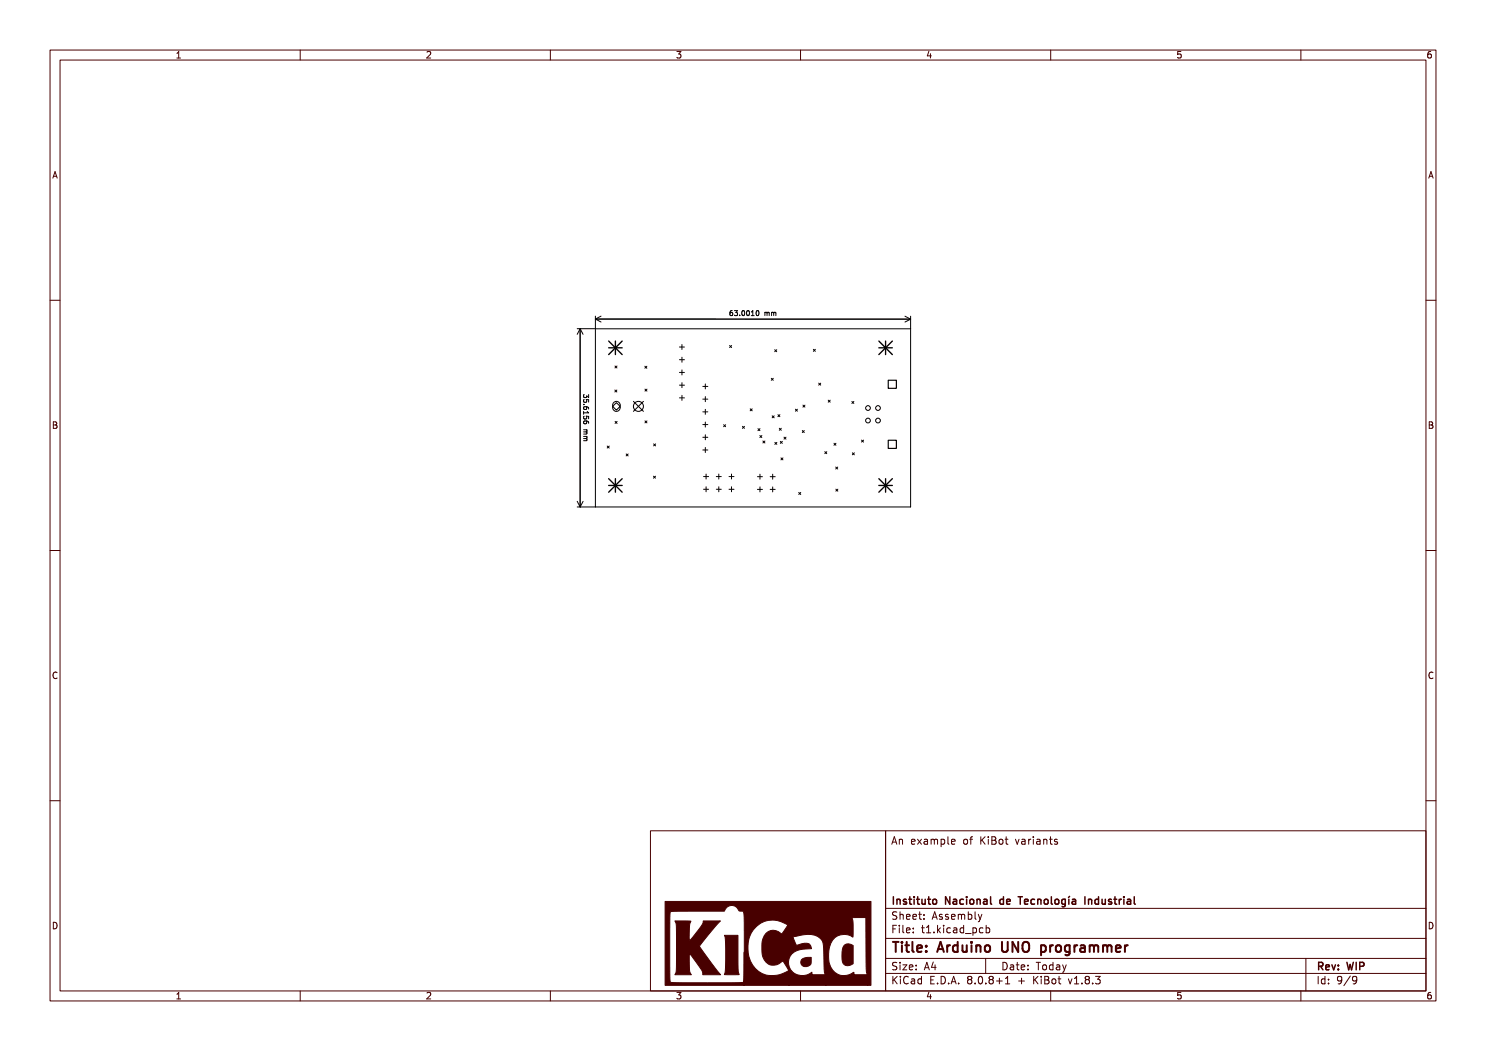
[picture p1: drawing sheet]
<svg xmlns="http://www.w3.org/2000/svg" width="297mm" height="210mm" viewBox="0 0 297 210" stroke-linecap="round" stroke-linejoin="round" font-family="sans-serif">
<g fill="none" stroke="#000" stroke-width=".27">
<path d="M121.7 69.5h2.6M121.7 68.1l2.6 2.8M123 68.1v2.8M124.3 68.1l-2.6 2.8M175.7 69.5h2.6M175.7 68.1l2.6 2.8M177 68.1v2.8M178.3 68.1l-2.6 2.8M121.7 97h2.6M121.7 95.6l2.6 2.8M123 95.6v2.8M124.3 95.6l-2.6 2.8"/>
<path d="M175.7 97h2.6M175.7 95.6l2.6 2.8M177 95.6v2.8M178.3 95.6l-2.6 2.8"/>
</g>
<g fill="none" stroke="#000" stroke-width=".2">
<path d="M115.4 65.7h66.6M115.9 65.7l.1 35.6M115.9 65.7l.6 1.1M115.9 65.7l-.5 1.1M116.7 78.8l-.1 .5 .2 .1h.4l.1-.3 .3 .3v-.6M116.7 79.8v.5h.5v-.5l.4 .1v.4M119 63.2v38.1M119 63.8h63M119 63.8l1.1 .5M120.1 63.2l-1.1 .6M122.9 77.9l.4 .4M122.9 73.1l.4 .4"/>
<path d="M123.3 77.9l-.4 .4M123.3 73.1l-.4 .4M128.9 73.2l.4 .4M128.9 77.8l.4 .4M129.3 73.2l-.4 .4M129.3 77.8l-.4 .4M135.8 79.5h1M135.8 77h1M135.8 74.4h1M135.8 71.9h1M135.8 69.3h1M136.3 68.8v1"/>
<path d="M136.3 71.4v1M136.3 73.9v1M136.3 76.5v1M136.3 79v1M140.5 79.8h1M140.5 77.2h1M141 76.7v1M141 79.3v1M145.8 69l.4 .4M146.2 69l-.4 .4M146.4 62.1l-.5 .2v.6l.2 .2 .3-.1v-.5l-.3-.1-.2 .2M146.8 62.1h.6l-.3 .3 .3 .1v.5h-.6"/>
<path d="M147.8 63v.1M148.4 62.2l.1-.1a.49 .49 0 0 1 .4 .5 .49 .49 0 0 1-.5 .4l-.1-.3zM149.4 62.1h.1a.49 .49 0 0 1 .3 .5 .49 .49 0 0 1-.4 .4l-.2-.3zM150.2 63.1h.5M150.2 62.4l.3-.3v1M151.3 62.1h.1a.49 .49 0 0 1 .3 .5 .49 .49 0 0 1-.4 .4l-.2-.3zM152.9 62.4v.7M152.9 62.5l.3-.1 .1 .1M153.3 62.5l.2-.1h.2v.7M153.3 62.5v.6M154.2 75.6l.4 .4M154.2 62.5l.3-.1 .1 .1"/>
<path d="M154.2 62.4v.7M154.6 75.6l-.4 .4M154.6 62.5l.2-.1h.2l.1 .7M154.6 62.5v.6M154.8 69.9l.4 .4M155.2 69.9l-.4 .4M162.6 69.8l.4 .4M163 69.8l-.4 .4M163.6 76.6l.4 .4M164 76.6l-.4 .4M165.5 80l.4 .4M165.9 80l-.4 .4"/>
<path d="M180.9 63.2l1.1 .6M182 63.2v38.1h-66.6M182 63.8l-1.1 .6M116.6 82.2v.6M116.6 80.8h.1M116.6 85.9h.7M116.6 86.3h.6M116.6 87.2h.7M116.6 87.6h.6M116.7 83.2v.5l.5-.1v-.4h.4v.5M117.1 81.3l.2 .1-.1 .3-.5 .1-.1-.4 .2-.1h.6l.2 .4M117.1 84.1l.2 .2-.1 .3h-.5l-.1-.3 .2-.2 .6 .1 .2 .4"/>
<path d="M117.2 86.3l.1 .1v.3h-.7M117.2 87.6l.1 .2v.2l-.7 .1M117.2 85.9l.1 .3-.1 .1M117.2 87.2l.1 .3-.1 .1M117.4 82.2l.2 .3h-1M121.4 89.1l.4 .4M121.8 89.1l-.4 .4M122.4 81.2l.8-.8 .8 .8-.8 .8zM122.7 80.4a.75 .75 0 0 1 .8-.1 .75 .75 0 0 1 .5 .7 .92 .92 0 0 1-.8 1.2 1.04 1.04 0 0 1-.8-.7 1.04 1.04 0 0 1 .3-1.1zM122.9 84.2l.4 .4M123.3 84.2l-.4 .4M125.1 90.7l.4 .4"/>
<path d="M125.5 90.7l-.4 .4M126.6 80.2l2 2M128.6 80.2l-2 2M128.9 84.1l.4 .4M129.3 84.1l-.4 .4M130.6 95.2l.4 .4M130.6 88.7l.4 .4M131 95.2l-.4 .4M131 88.7l-.4 .4M140.5 89.9h1M140.5 87.4h1M140.5 84.8h1"/>
<path d="M140.5 82.3h1M140.6 97.8h1M140.6 95.2h1M141 81.8v1M141 84.3v1M141 86.9v1M141 89.4v1M141.1 94.7v1M141.1 97.3v1M143.2 97.8h1M143.2 95.2h1M143.7 94.7v1"/>
<path d="M143.7 97.3v1M144.6 84.9l.4 .4M145 84.9l-.4 .4M145.7 97.8h1M145.7 95.2h1M146.2 94.7v1M146.2 97.3v1M148.4 85.2l.4 .4M148.8 85.2l-.4 .4M149.9 81.7l.4 .4M150.3 81.7l-.4 .4M151.4 97.8h1"/>
<path d="M151.4 95.2h1M151.5 85.7l.4 .4M151.9 87l.4 .4M151.9 85.7l-.4 .4M151.9 94.7v1.1M151.9 97.3v1M152.3 87l-.4 .4M152.5 88.1l.4 .4M152.9 88.1l-.4 .4M153.9 97.8h1M153.9 95.2h1M154.3 83.1l.4 .4"/>
<path d="M154.4 94.7v1.1M154.4 97.3v1M154.7 83.1l-.4 .4M154.9 88.4l.4 .4M155.3 88.4l-.4 .4M155.5 82.9l.4 .4M155.8 85.6l.4 .4M155.9 82.9l-.4 .4M156 88.2l.4 .4M156.1 91.5l.4 .4M156.2 85.6l-.4 .4M156.4 88.2l-.4 .4"/>
<path d="M156.5 91.5l-.4 .4M156.7 87.4l.4 .4M157.1 87.4l-.4 .4M159 81.8l.4 .4M159.4 81.8l-.4 .4M159.6 98.4l.4 .4M160 98.4l-.4 .4M160.4 86l.4 .4M160.5 81l.4 .4M160.8 86l-.4 .4M160.9 81l-.4 .4M164.8 90.2l.4 .4"/>
<path d="M165.2 90.2l-.4 .4M166.7 88.6l.4 .4M167 93.3l.4 .4M167.1 97.7l.4 .4M167.1 88.6l-.4 .4M167.4 93.3l-.4 .4M167.5 97.7l-.4 .4M170.3 80.2l.4 .4M170.4 90.5l.4 .4M170.7 80.2l-.4 .4M170.8 90.5l-.4 .4M172.2 87.9l.4 .4"/>
<path d="M172.6 87.9l-.4 .4M115.4 100.2l.6 1.1M116.5 100.2l-.5 1.1"/>
<circle cx="127.6" cy="81.2" r="1"/>
<circle cx="173.5" cy="84" r=".47"/>
<circle cx="173.5" cy="81.5" r=".47"/>
<circle cx="175.5" cy="84" r=".48"/>
<circle cx="175.5" cy="81.5" r=".48"/>
</g>
<path d="M177.5 76h1.7v1.6h-1.7zM177.5 88h1.7v1.6h-1.7z" fill="none" stroke="#000" stroke-width=".23"/>
<g fill="none" stroke="#480000" stroke-width=".2">
<path d="M10 10h277v190h-277zM12 12h273v186h-273zM35.3 11.6h.8M35.3 10.7l.4-.4v1.3M60 10v2M85.3 10.4l.5-.1 .3 .4-.8 .9h.8M110 10v2M135.3 10.3h.8l-.4 .5 .3 .1v.6l-.2 .1-.5-.1M160 10v2M185.7 10.2l-.4 1h.9M186 10.7v.9M210 10v2"/>
<path d="M236 10.3h-.6l-.1 .6 .2-.1 .5 .1 .1 .1-.1 .5-.2 .1-.5-.1M260 10v2M286 10.3l-.4 .1-.2 .2-.1 .7 .3 .3 .4-.1 .1-.5-.1-.1-.4-.1-.3 .2M10.6 35.6l.4-1.3 .4 1.3M10.7 35.2h.6M285.6 35.6l.4-1.3 .4 1.3M285.7 35.2h.6M10 60h2M285 60h2M10.7 84.3h.4l.2 .2-.2 .4 .2 .1 .1 .3-.2 .3h-.5zM10.7 84.9h.4M285.7 84.3h.4l.2 .2-.2 .4 .2 .1 .1 .3-.2 .3h-.5z"/>
<path d="M285.7 84.9h.4M10 110h2M285 110h2M11.4 134.4a.62 .62 0 0 0-.9 .5 .62 .62 0 0 0 .7 .7l.2-.1M286.4 134.4a.62 .62 0 0 0-.9 .5 .62 .62 0 0 0 .7 .7l.2-.1M10 160h2M285 160h2M130 166h47v32h-47zM177 166h108v32h-108zM178.2 168.7l.5-1.5 .5 1.5M178.4 168.3h.7M179.7 167.7v1"/>
<path d="M179.7 167.8l.3-.1 .3 .1 .1 .9M182.2 168.2l.7-.1-.1-.3-.4-.1-.2 .2v.7h.6M183.4 167.7l.8 1M184.2 167.7l-.8 1M184.7 167.8h.6l.1 .9M185.4 168.1h-.5l-.2 .2 .2 .4 .5-.1M186.1 167.8l.4-.1 .2 .2M186.1 167.7v1M186.7 167.9l.3-.2 .3 .1 .1 .9M186.7 167.9v.8M188.1 167.7v1.5M188.1 167.8l.4-.1 .3 .3-.1 .6h-.6"/>
<path d="M189.5 167.2v1.3l.2 .2M190.2 168.2l.7-.1-.1-.3-.4-.1-.2 .2v.7h.6M192.7 167.8l.4-.1 .3 .3v.4l-.3 .3-.4-.1-.1-.2zM193.8 167.7h.6M194.4 167.2l-.4 .2v1.3M196 167.2v1.5M196.2 167.8l.7 .9M196.9 167.2l-.9 .9M197.5 167.2v.1M197.5 167.7v1M198.2 167.2l.8 .1v.3l-.3 .3a.4 .4 0 0 1 .4 .4 .4 .4 0 0 1-.3 .4h-.6zM198.2 167.9h.5"/>
<path d="M199.7 167.8l.3-.1 .4 .1 .1 .6-.2 .2-.3 .1-.3-.1zM200.9 167.7h.6M201.1 167.2v1.3l.4 .2M203 167.7l.3 1 .4-1M204.2 167.8h.6l.1 .9M204.9 168.1h-.5l-.2 .2 .2 .4 .5-.1M205.6 167.7v1M206 167.7l-.4 .3M206.5 167.2v.1M206.5 167.7v1M207.2 167.8h.6l.1 .9M207.9 168.1h-.5l-.2 .2 .2 .4 .5-.1"/>
<path d="M208.6 167.8l.2-.1 .4 .1v.9M208.6 167.7v1M209.7 167.7h.6M210 167.2v1.3l.3 .2M211.3 167.8l-.3-.1-.3 .2 .1 .2 .5 .2v.3h-.6M10.7 184.3a.66 .66 0 0 1 .7 .6 .66 .66 0 0 1-.7 .7zM35.3 198.7l.4-.4v1.3M35.3 199.6h.8M60 198v2M85.3 198.4l.5-.1 .3 .4-.8 .9h.8M110 198v2M135.3 198.3h.8l-.4 .5 .3 .1v.6l-.2 .1-.5-.1"/>
<path d="M160 198v2M177 194.5h108M177 191.5h108M177 187.5h108M177 181.5h108M178.5 195.1v1.5M178.5 185.6h.5M178.7 195.7l.6 .9M179.2 184.9h-.7v1.5M179.2 192.4l-.5-.1-.2 .1v.5l.6 .3 .1 .3-.2 .3-.6-.1M179.2 182.3l-.5-.1-.2 .1v.5l.6 .3 .1 .3-.2 .3-.6-.1M179.3 195.1l-.8 .9"/>
<path d="M179.7 184.9v.1M179.7 185.4v1M179.9 182.2v1.5M179.9 192.3v.1M179.9 192.8v1M179.9 182.8l.2-.1 .4 .1v.9M180 195.1v.1M180 195.6v1M180.5 192.8h.7l-.7 1h.7M180.5 184.9v1.3l.2 .2M181.2 185.9l.7-.2-.1-.2-.4-.1-.2 .2v.7h.6M181.2 183.2l.7-.1-.1-.3-.4-.1-.2 .2v.7h.6"/>
<path d="M181.5 195.2a.71 .71 0 0 0-1 .5 .71 .71 0 0 0 .7 .9l.3-.1M181.7 193.3l.8-.1-.1-.3-.4-.1-.3 .2 .1 .7h.6M182.2 195.7h.5l.1 .9M182.5 183.2l.7-.1-.1-.3-.4-.1-.2 .2v.7h.6M182.5 186.3v.1M182.5 185.5v.1M182.8 196h-.5l-.2 .2 .2 .4 .5-.1M183.1 193.7v.1M183.1 192.9v.1M183.6 182.7h.6M183.8 182.2v1.3l.4 .2M184.2 195.7l-.5-.1-.2 .3 .1 .6h.6"/>
<path d="M184.2 195.1v1.5M184.2 185.4h.5M184.4 184.9v1.3l.3 .2M184.7 183.6v.1M184.7 182.8v.1M184.7 193.8l.5-1.5 .5 1.5M184.9 193.4h.7M185.2 186.4h.8M185.2 185.3l.4-.4v1.5M185.7 198.2l-.4 1h.9M186 198.7v.9M186 195.8h.5"/>
<path d="M186.3 183.7l.5-1.5 .5 1.5M186.5 183.3h.7M186.5 192.2l-.3 1.1h.9M186.7 186.3v.1M186.7 195.1h-.7v1.5h.7M186.9 192.8v1M187.4 196.5v.1M187.4 184.9v1.5M187.5 185.8l.5 .6M188 185.4l-.6 .6M188.1 195.1a.76 .76 0 0 1 .9 .7 .76 .76 0 0 1-.9 .8zM188.3 182.8l-.3-.1-.3 .2 .1 .2 .5 .2v.3h-.6"/>
<path d="M188.6 184.9v.1M188.6 185.4v1M189.5 182.8l-.3-.1-.2 .2v.2l.5 .2v.3h-.5M189.6 196.5v.1M190 185.5l-.5-.1-.3 .3 .2 .6h.6M190.1 196.6l.5-1.5 .5 1.5M190.2 183.2l.7-.1-.1-.3-.4-.1-.2 .2v.7h.6M190.2 196.2h.8M190.6 185.5h.6v.9M191.2 185.7l-.5 .1-.2 .2 .2 .4 .5-.1M191.5 182.8l.5-.1 .2 .2M191.5 182.7v1"/>
<path d="M191.6 196.5v.1M192.2 182.9l.2-.2 .3 .1 .1 .9M192.2 182.9v.8M192.6 185.5l-.4-.1-.3 .3 .1 .6h.6M192.6 184.9v1.5M193 186.5h1.1M193.5 182.8l.5-.1 .2 .3-.1 .6h-.6M193.5 182.2v1.5M193.7 195.7l-.3 .3v.3l.3 .3 .4-.1 .1-.2v-.4l-.2-.2M193.7 195.7l-.3-.3 .3-.3 .4 .1 .1 .2-.2 .3M193.7 195.7h.3M194.5 185.5l.4-.1 .3 .3-.2 .6h-.5"/>
<path d="M194.5 185.4v1.5M194.9 196.5v.1M194.9 182.2v1.3l.2 .2M195.5 182.7l.4 1M195.7 195.2l.2-.1a.8 .8 0 0 1 .5 .7 .8 .8 0 0 1-.5 .8l-.2-.1-.2-.5zM195.9 183.7l-.4 .5M196.2 182.7l-.3 1M196.5 185.5l-.5-.1-.3 .3 .2 .6h.6M197 191.5v3M197 196.5v.1M197.1 185.5l.4-.1 .3 .3-.1 .6h-.6M197.1 184.9v1.5"/>
<path d="M198 195.7l-.3 .3v.3l.3 .3 .4-.1 .1-.2v-.4l-.3-.2M198 195.7l-.3-.3 .3-.3 .4 .1 .1 .2-.3 .3M198 195.7h.2M199.2 196h1.1M199.7 195.4v1.2M200.5 192.3a.76 .76 0 0 1 .8 .7 .76 .76 0 0 1-.8 .8zM201 196.6h.8M201 195.5l.4-.4v1.5M202 192.9h.5l.1 .9M202.6 193.2h-.5l-.2 .2 .2 .4 .5-.1M203.1 192.8h.6M203.3 192.3v1.3l.4 .2"/>
<path d="M203.6 196h1.1M204.1 193.3l.7-.1-.1-.3-.4-.1-.2 .2 .1 .7h.5M204.2 195.4v1.2M205.5 193.7v.1M205.5 192.9v.1M206.6 195.1v1.5M206.8 195.7l.7 .9M207.1 192.3h.9M207.5 195.1l-.9 .9M207.5 192.3v1.5M208.1 195.1v.1M208.1 195.6v1"/>
<path d="M208.5 192.9l.4-.1 .3 .3v.4l-.3 .3-.4-.1-.1-.2zM208.8 195.1l.7 .1 .1 .3-.3 .3a.4 .4 0 0 1 .4 .4 .4 .4 0 0 1-.3 .4h-.6zM208.8 195.8h.5M210 198v2M210.4 195.7l.3-.1 .3 .3v.4l-.3 .3-.3-.1-.2-.2zM210.5 192.9l-.5-.1-.3 .3 .2 .6h.6M210.5 192.3v1.5M211.2 192.9h.5l.1 .9M211.5 195.6h.5M211.7 195.1v1.3l.3 .2M211.8 193.2h-.5l-.2 .2 .2 .4 .5-.1M212.4 192.8l.3 1"/>
<path d="M212.7 193.8l-.3 .5M213.1 192.8l-.4 1M213.5 195.6l.4 1 .3-1M214.7 196.6h.9M214.7 195.5l.5-.4v1.5M216.2 196.5v.1M217.2 195.7l-.3 .3v.3l.3 .3h.3l.2-.3v-.3l-.2-.3M217.2 195.7l-.3-.3 .3-.3h.3l.2 .3-.2 .3M217.2 195.7h.3M218.4 196.5v.1M219 195.1h.9l-.5 .6 .4 .1v.7l-.2 .1-.6-.1M236 198.3h-.6l-.1 .6 .2-.1 .5 .1 .1 .1-.1 .5-.2 .1-.5-.1"/>
<path d="M260 198v2M261 191.5v6.5M263.5 195.1v1.5M264.8 195.7l-.4-.1-.3 .3 .1 .6h.6M264.8 195.1v1.5M265.5 196.5v.1M265.5 195.7v.1M268.2 195.7l-.3 .3h-.3l-.3-.3 .2-.5 .4-.1 .2 .1a.99 .99 0 0 1-.4 1.4h-.2M269.9 195l-1.3 2M271.2 195.7l-.3 .3h-.3l-.3-.3 .2-.5 .4-.1 .2 .1a.99 .99 0 0 1-.4 1.4h-.2M285.7 184.3a.66 .66 0 0 1 .7 .6 .66 .66 0 0 1-.7 .7zM286 198.3l-.4 .1-.2 .2-.1 .8 .3 .2 .4-.1 .1-.5-.1-.1-.4-.1-.3 .2"/>
</g>
<g fill="none" stroke="#480000" stroke-width=".3">
<path d="M178.6 179.2v1.5M179.3 179.7v1M179.3 179.8l.2-.1 .3 .1 .1 .9M181.1 179.8l-.3-.1-.2 .2v.2l.5 .2v.3h-.5M181.6 179.7h.6M181.8 179.2v1.3l.4 .2M182.7 179.2v.1M182.7 179.7v1M183.2 179.7h.6M183.4 179.2v1.3l.4 .2M184.3 179.7v.9l.4 .1 .2-.2M184.9 179.7v1"/>
<path d="M185.4 179.7h.6M185.6 179.2v1.3l.4 .2M186.6 179.8l.3-.1 .3 .3v.4l-.3 .3-.3-.1-.2-.2zM189.8 179.2v1.5l-.8-1.5v1.5M190.6 179.8h.5l.1 .9M192.6 179.8l-.5-.1-.3 .3 .2 .6h.6M193.2 179.2v.1M193.2 179.7v1M193.9 179.8l.2-.1 .5 .1v.6l-.1 .2-.4 .1-.2-.2zM195.3 179.8l.2-.1 .3 .1 .1 .9M195.3 179.7v1M196.6 179.8h.6l.1 .9"/>
<path d="M198 179.2v1.3l.2 .2M200.6 179.8l-.5-.1-.3 .3 .2 .6h.6M200.6 179.2v1.5M203.5 179.2h.8M203.9 179.2v1.5M206.8 179.8l-.5-.1-.2 .3 .1 .6h.6M207.4 179.8l.2-.1 .4 .1 .1 .9M207.4 179.7v1M208.8 179.8l.4-.1 .3 .3v.4l-.3 .3-.4-.1-.1-.2zM210.1 179.2v1.3l.2 .2M210.9 179.8l.2-.1 .5 .1v.6l-.1 .2-.4 .1-.2-.2zM212.9 179.8l-.4-.1-.3 .3 .1 .6h.6"/>
<path d="M212.9 179.7v1.2l-.3 .3-.3-.1M213.6 179.7v1M213.8 179.1l-.2 .2M214.3 179.8h.6l.1 .9M216.8 179.2v1.5M217.6 179.8l.2-.1 .3 .1 .1 .9M217.6 179.7v1M219.6 179.8l-.5-.1-.3 .3 .2 .6h.6M219.6 179.2v1.5M220.3 179.7v.9l.4 .1 .2-.2M220.9 179.7v1M222.1 179.8l-.3-.1-.2 .2v.2l.5 .2v.3h-.5"/>
<path d="M222.6 179.7h.6M222.8 179.2v1.3l.4 .2M223.7 179.7v1M224.1 179.7l-.4 .3M224.6 179.2v.1M224.6 179.7v1M225.3 179.8h.6l.1 .9M226.7 179.2v1.3l.2 .2M191.2 180l-.5 .1-.2 .2 .2 .4 .5-.1M197.3 180l-.5 .1-.2 .2 .2 .4 .5-.1M201.2 180.2l.7-.2-.1-.2-.4-.1-.2 .2 .1 .7h.5M204.8 180.2l.7-.2-.1-.2-.4-.1-.2 .2v.7h.6"/>
<path d="M215 180l-.5 .1-.2 .2 .2 .4 .5-.1M226 180l-.5 .1-.2 .2 .2 .4 .5-.1M263.6 193.1l.7-.1 .1-.2-.1-.4-.2-.1h-.5v1.5M263.9 193.1l.5 .7M265 193.3l.7-.2-.1-.2-.4-.1-.2 .2 .1 .7h.5M266.2 192.8l.4 1 .3-1M267.5 193.6v.2M267.5 192.9v.1M269.2 192.3l.4 1.5 .2-1.1 .3 1.1 .4-1.5M271.1 192.3v1.5M271.8 193.1l.7-.1 .1-.2v-.4l-.3-.1h-.5v1.5"/>
</g>
<g fill="none" stroke="#480000" stroke-width=".4">
<path d="M178.5 188.2h1.1M179 188.2v2M180.3 188.2v.2M180.3 188.9v1.3M180.9 188.9h.8M181.2 188.2v1.7l.1 .2 .4 .1M182.4 188.2v1.7l.2 .3M183.3 189.5l1-.1-.1-.4-.6-.1-.3 .3 .1 .9h.8M185.1 190v.2M185.1 189v.2M187.3 190.2l.7-2 .6 2M187.5 189.6h1"/>
<path d="M189.3 188.9v1.3M189.9 188.9l-.4 .1-.2 .3M191.4 189l-.6-.1-.3 .4v.5l.1 .3h.8M191.4 188.2v2M192.4 188.9l.1 1.2a.54 .54 0 0 0 .7-.1M193.2 188.9v1.3M194.2 188.2v.2M194.2 188.9v1.3M195.1 189.1a.5 .5 0 0 1 .9 .1v1M195.1 188.9v1.3M196.9 189.1a.54 .54 0 0 1 .6-.2 .54 .54 0 0 1 .4 .4v.5a.54 .54 0 0 1-.5 .4 .54 .54 0 0 1-.6-.4zM200.3 188.2v1.6l.3 .4 .6-.1 .2-.3v-1.6"/>
<path d="M203.5 188.2v2l-1.1-2v2M204.5 188.5a.67 .67 0 0 1 .7-.3 .67 .67 0 0 1 .5 .7v.6a.67 .67 0 0 1-.7 .7 .67 .67 0 0 1-.6-.7zM208.1 189l.5-.1 .4 .4v.5l-.2 .3h-.7M208.1 188.9v2M209.9 188.9v1.3M210.5 188.9l-.4 .1-.2 .3M211.1 189.1a.54 .54 0 0 1 .6-.2 .54 .54 0 0 1 .4 .4v.5a.54 .54 0 0 1-.5 .4 .54 .54 0 0 1-.6-.4zM213.8 189l-.6-.1-.4 .4v.5l.2 .3h.8M213.8 188.9v1.6a.54 .54 0 0 1-.9 .3M214.7 188.9v1.3M215.3 188.9l-.4 .1-.2 .3M216 189h.7l.1 1.2"/>
<path d="M216.8 189.4h-.6a.39 .39 0 0 0-.3 .4 .39 .39 0 0 0 .3 .4l.6-.1M217.8 189.1a.5 .5 0 0 1 .8 .1M217.8 188.9v1.3M218.6 189.2l.3-.3 .5 .1 .1 1.2M218.6 189.2v1M220.5 189.1a.5 .5 0 0 1 .8 .1M220.5 188.9v1.3M221.3 189.2l.3-.3 .5 .1 .1 1.2M221.3 189.2v1M223 189.5l1-.1-.1-.4-.6-.1-.3 .3 .1 .9h.8M224.8 188.9v1.3M225.4 188.9l-.4 .1-.2 .3"/>
</g>
<g fill="#480000" stroke="#480000" stroke-width=".2">
<path d="M132.9 180.1h41.2v16.8h-.7v-2.1l-.2-.7-.1-10.8-2.8 .1a11.2 11.2 0 0 1 .1 3.9 2.99 2.99 0 0 0-4.7 2.2 4.6 4.6 0 0 0 1.8 5.2 3.3 3.3 0 0 0 3.2-.4v.5h2.7v2.1h-8.4v-2.1a2.81 2.81 0 0 1-.3-2.1v-1.2a7.9 7.9 0 0 0-.4-3.6l-.3-.3a4.5 4.5 0 0 0-4.6-.6l-.9 .2 .6 1.5 .2 .2a3.7 3.7 0 0 1 2.5-.3l.4 1h-1a3.2 3.2 0 0 0-3.6 2.5 2.82 2.82 0 0 0 1.7 2.6 2.82 2.82 0 0 0 3-.4v.5h2.7v2.1h-7.4v-3l-1.2-1.9a2.3 2.3 0 0 1-2.6 .8 2.3 2.3 0 0 1-1.5-2.3v-.9a3.7 3.7 0 0 1 1.2-3.5 2.8 2.8 0 0 1 2.8 .5l1.1-1.7a4.9 4.9 0 0 0-5.2-.5 4.9 4.9 0 0 0-2.7 4.5 5.2 5.2 0 0 0 4.6 6 5.9 5.9 0 0 0 3.5-1v3h-8.8v-12.5a3.9 3.9 0 0 0-.3-2.3h-.4a.45 .45 0 0 1-.6-.4 1.49 1.49 0 0 0-1.5-.8 1.49 1.49 0 0 0-1.2 1.2h-10.1a.5 .5 0 0 0-.8 .2v13.1a.67 .67 0 0 0 .2 .9h13.9a.53 .53 0 0 0 .6 0 .53 .53 0 0 0 .1-.7l.1-5.3v6.6h-15.9z" fill-rule="evenodd"/>
<path d="M134.9 184l3.2 .1a3.1 3.1 0 0 0-.3 2v.7a1.04 1.04 0 0 0 .1 1.1l1.1-1.3a5.4 5.4 0 0 0 1.5-2.4v-.2h3.5l-4.2 5.1 4.2 5.7h-3.5a2.72 2.72 0 0 0-1-2l-1.7-2.3v1.8a3.5 3.5 0 0 0 .4 2.5h-3.3l.3-1v-4.4v-4.4z" fill-rule="evenodd"/>
<path d="M144.8 186.9h2.7v6.7l.2 1.1h-2.9a28.4 28.4 0 0 0 0-7.8z" fill-rule="evenodd"/>
<path d="M160.2 191.7l.7-.3 1.2-.1v.7a1.05 1.05 0 0 1-.9 1.1 1.05 1.05 0 0 1-1.2-.9z" fill-rule="evenodd"/>
<path d="M168.8 188.8a1.43 1.43 0 0 1 1.7 .1v3.7a1.25 1.25 0 0 1-1.4 .3 1.25 1.25 0 0 1-.8-1.2v-1.4a1.92 1.92 0 0 1 .5-1.5z" fill-rule="evenodd"/>
</g>
<text font-size="2.7" fill="#fff" x="178" y="190.3">Title: Arduino UNO programmer</text>
<g font-size="2" fill="#fff">
<text x="178" y="168.8">An example of KiBot variants</text>
<text x="178" y="180.8">Instituto Nacional de Tecnología Industrial</text>
<text x="178" y="183.8">Sheet: Assembly</text>
<text x="178" y="186.5">File: t1.kicad_pcb</text>
<text x="178" y="193.9">Size: A4</text>
<text x="178" y="196.7">KiCad E.D.A. 8.0.8+1 + KiBot v1.8.3</text>
<text x="200" y="193.9">Date: Today</text>
<text x="263" y="196.7">Id: 9/9</text>
<text x="263" y="193.9">Rev: WIP</text>
</g>
<g font-size="1.7" fill="#fff">
<text x="35" y="11.7">1</text>
<text x="85" y="11.7">2</text>
<text x="135" y="11.7">3</text>
<text x="185" y="11.7">4</text>
<text x="235" y="11.7">5</text>
<text x="285" y="11.7">6</text>
<text x="10.5" y="35.7">A</text>
<text x="285.5" y="35.7">A</text>
<text x="10.5" y="85.6">B</text>
<text x="285.5" y="85.6">B</text>
<text x="10.5" y="135.7">C</text>
<text x="285.5" y="135.7">C</text>
<text x="10.5" y="185.6">D</text>
<text x="285.5" y="185.6">D</text>
<text x="35" y="199.7">1</text>
<text x="85" y="199.7">2</text>
<text x="135" y="199.7">3</text>
<text x="185" y="199.7">4</text>
<text x="235" y="199.7">5</text>
<text x="285" y="199.7">6</text>
</g>
<g font-size="1.3" fill="#fff">
<text x="146.5" y="63.1">63.0010 mm</text>
<text x="116.6" y="79.5" transform="rotate(90 116.6 79.5)">35.6156 mm</text>
</g>
</svg>
